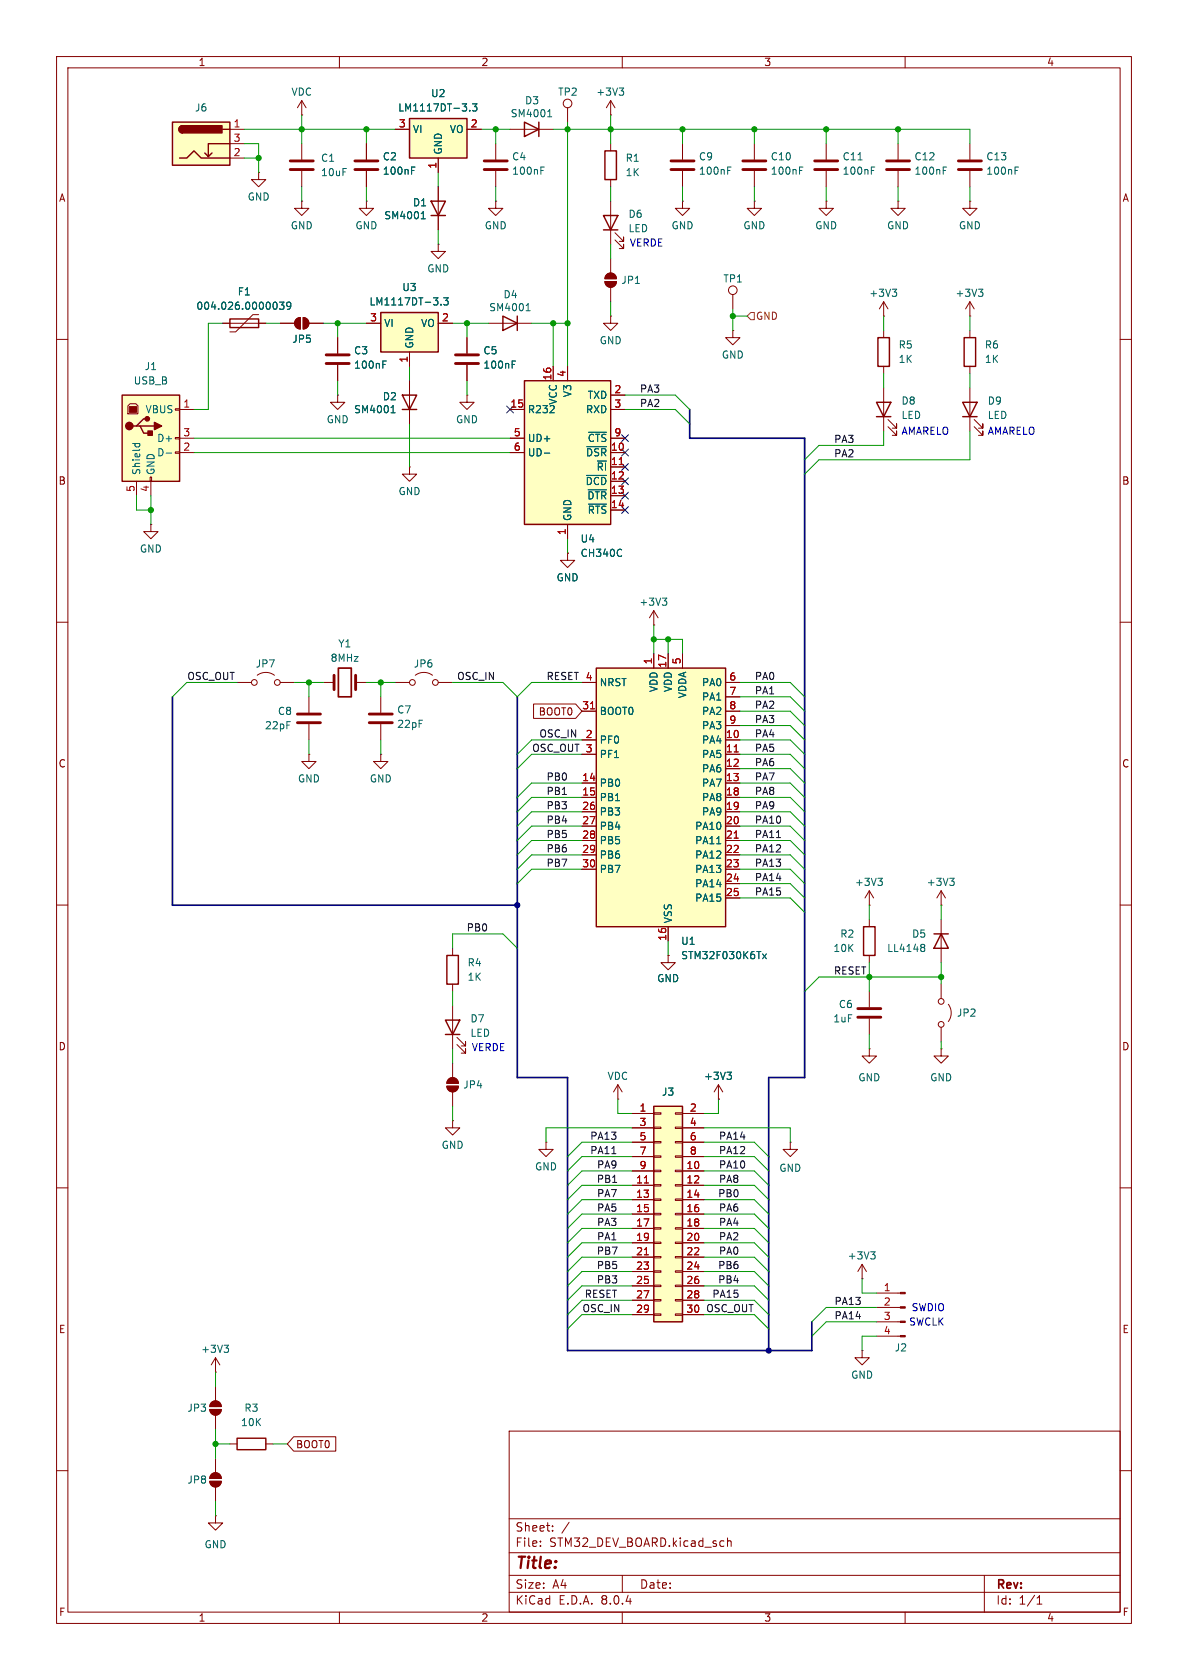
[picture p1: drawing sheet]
<svg xmlns="http://www.w3.org/2000/svg" width="210mm" height="297mm" viewBox="0 0 210 297" stroke-linecap="round" stroke-linejoin="round" font-family="sans-serif">
<g fill="none" stroke="#840000" stroke-width=".18">
<path d="M10 10h190v277h-190zM12 12h186v273h-186zM60 10v2M110 10v2M160 10v2M53.3 35.6v1.2h1.3l-1.3 1.3-1.2-1.3h1.2M53.3 35.6h.1M53.3 25.4v2.8M53.3 30.2v2.8M120.6 35.6v1.2h1.3l-1.3 1.3-1.2-1.3h1.2M120.6 35.6h.1M120.6 25.4v2.8"/>
<path d="M120.6 30.2v2.8M133.3 35.6v1.2h1.3l-1.3 1.3-1.2-1.3h1.2M133.3 35.6h.1M133.3 25.4v2.8M133.3 30.2v2.8M158.7 25.4v2.8M158.7 30.2v2.8M10 60h2M82.5 59.7v2.8M129.5 58.4v1.3h1.3l-1.3 1.3-1.2-1.3h1.2M129.5 58.4h.1M129.5 52.1v2.5"/>
<path d="M198 60h2M59.7 69.9v1.2h1.3l-1.3 1.3-1.3-1.3h1.3M59.7 69.9h.1M82.5 64.5v2.8M10 110h2M198 110h2M10 160h2M198 160h2M153.7 175.3v2.8M166.4 174v2.5M167.6 177.5a2.54 2.54 0 0 1 0 3.1M153.7 180.1v2.8"/>
<path d="M166.4 185.4v1.3h-1.3l1.3 1.3 1.2-1.3h-1.2M166.4 185.4h.1M166.4 181.6v2.6M10 210h2M96.5 201.9v1.3h1.3l-1.3 1.3-1.3-1.3h1.3M96.5 201.9h.1M198 210h2M10 260h2M38.1 242.6h.1M38.1 240l-.8 1.3M38.1 240v2.6M38.1 240l.8 1.3"/>
<path d="M90 253h108v32h-108zM198 260h2M90 278.5h108M90 274.5h108M90 268.5h108M95.5 273.2v.2M95.5 272.5v.1M97.7 270.5v.2M97.7 269.8v.1M100.6 269.1l-1.3 1.9M110 278.5v3M128.6 271.9v1.5"/>
<path d="M128.6 272.5l.2-.1 .4 .1 .1 .9M174 278.5v6.5M60 285v2M90 281.5h108M110 285v2M160 285v2M183.3 283.6h.9M183.3 282.5l.5-.4v1.5"/>
<circle cx="129.5" cy="51.3" r=".76"/>
<circle cx="166.4" cy="177" r=".51"/>
<circle cx="166.4" cy="181.1" r=".51"/>
</g>
<path d="M51.3 30h4.1M51.3 28.4h4.1M118.6 30h4.1M118.6 28.4h4.1M131.3 30h4.1M131.3 28.4h4.1M156.7 30h4.1M156.7 28.4h4.1M80.5 64.3h4.1M80.5 62.7h4.1M151.6 179.8h4.1M151.6 178.3h4.1" fill="none" stroke="#840000" stroke-width=".51"/>
<path d="M128.6 30.1h.5M128.6 29.5h.6M141.3 30.1h.5M141.3 29.5h.6M166.7 30.1h.5M166.7 29.5h.6M90.5 64.4h.5M90.5 63.8h.6M39.6 237.8h.8l-.4 .5M40.2 238.3l.2 .2v.3l-.2 .3" fill="none" stroke="#006464" stroke-width=".18"/>
<path d="M105.4 118.1h22.9v45.7h-22.9z" fill="#ffffc2"/>
<path d="M106.7 38.1h2.5l-1.3 2.5zM106.9 26.7h2.1v5.1h-2.1zM106.7 40.6h2.5M170.2 71.1h2.5l-1.3 2.6zM170.2 73.7h2.5M105.4 118.1h22.9v45.7h-22.9zM152.7 163.8h2v5.1h-2zM165.1 165.1h2.5M166.4 165.1l1.2 2.5h-2.5zM41.9 254.3h5.1v2h-5.1z" fill="none" stroke="#840000" stroke-width=".25"/>
<g fill="none" stroke="#840000" stroke-width=".18">
<path d="M100.3 19.1v2.5M107.9 17.8l-.7 1.3M107.9 17.8v2.5M107.9 17.8l.8 1.3M107.9 20.3h.1M107.9 25.4v1.3M107.9 31.8v1.2M107.9 35.6v7.6M158.7 35.6v1.2h1.3l-1.3 1.3-1.2-1.3h1.2M158.7 35.6h.1M106.9 49.8h2.1a1.02 1.02 0 0 1-1.1 1 1.02 1.02 0 0 1-1-1zM107.2 48.6a1.02 1.02 0 0 1 1.1-.3 1.02 1.02 0 0 1 .7 1h-2.1z"/>
<path d="M107.9 55.9v1.3h1.3l-1.3 1.2-1.2-1.2h1.2M107.9 55.9h.1M107.9 45.7v2.6M107.9 50.8v2.5M108.7 42.4l1.5 1.5v-.7v.7h-.7M108.7 41.1l1.5 1.6v-.8v.8h-.7M156.2 55.9h.1M156.2 53.3l-.8 1.3M156.2 53.3v2.6M156.2 53.3l.8 1.3M171.4 68.6v7.6M172.2 75.4l1.5 1.6v-.8v.8h-.7"/>
<path d="M172.2 74.2l1.5 1.5v-.8v.8h-.7M73.4 119.4a2.54 2.54 0 0 1 3.1 0M115.6 115.6v2.5M118.1 115.6v2.5M120.6 115.6v2.5M67.3 133.4v1.2h1.3l-1.3 1.3-1.3-1.3h1.3M67.3 133.4h.1M67.3 123.2v2.8M67.3 128v2.8M69.8 120.7h2.6M77.5 120.7h2.5M102.9 130.8h2.5"/>
<path d="M102.9 133.4h2.5M102.9 138.4h2.5M102.9 125.7h2.5M102.9 120.7h2.5M128.3 130.8h2.5M128.3 133.4h2.5M128.3 135.9h2.5M128.3 138.4h2.5M128.3 125.7h2.5M128.3 120.7h2.5M128.3 123.2h2.5M128.3 128.3h2.5"/>
<path d="M102.9 141h2.5M102.9 143.5h2.5M102.9 146.1h2.5M102.9 148.6h2.5M102.9 151.1h2.5M102.9 153.7h2.5M128.3 141h2.5M128.3 143.5h2.5M128.3 146.1h2.5M128.3 148.6h2.5M128.3 151.1h2.5M128.3 153.7h2.5"/>
<path d="M128.3 156.2h2.5M128.3 158.8h2.5M153.7 157.5l.7 1.3M153.7 157.5v2.5M153.7 157.5l-.8 1.3M118.1 163.8v2.6M153.7 160h.1M153.7 162.6v1.2M153.7 168.9v1.3M166.4 162.6v7.6M80 198.1v1.3h1.3l-1.3 1.3-1.3-1.3h1.3M80 198.1h.1"/>
<path d="M153.7 185.4v1.3h-1.3l1.3 1.3 1.2-1.3h-1.2M153.7 185.4h.1M139.7 201.9v1.3h1.3l-1.3 1.3-1.3-1.3h1.3M139.7 201.9h.1M152.4 226.1h.1M152.4 238.8v1.2h-1.3l1.3 1.3 1.3-1.3h-1.3M152.4 238.8h.1M152.4 223.5l.8 1.3M152.4 223.5v2.6M152.4 223.5l-.8 1.3M154.9 236.2h4.3M154.9 233.7h4.3"/>
<path d="M154.9 231.1h4.3M154.9 228.6h4.3M37.1 249.2h2a1.02 1.02 0 0 1-1 1 1.02 1.02 0 0 1-1-1zM37.4 248a1.02 1.02 0 0 1 1.1-.3 1.02 1.02 0 0 1 .6 1h-2zM38.1 245.1v2.5M38.1 250.2v2.5M38.1 257.8v2.5M40.6 255.3h1.3M47 255.3h1.3M37.1 261.9h2a1.02 1.02 0 0 1-1 1 1.02 1.02 0 0 1-1-1zM37.4 260.7a1.02 1.02 0 0 1 1.1-.3 1.02 1.02 0 0 1 .6 1h-2zM38.1 268v1.2h1.3l-1.3 1.3-1.3-1.3h1.3"/>
<path d="M38.1 268h.1M38.1 262.9v2.5"/>
<circle cx="100.3" cy="18.3" r=".76"/>
<circle cx="72.9" cy="120.7" r=".51"/>
<circle cx="77" cy="120.7" r=".51"/>
</g>
<path d="M104.4 125.3h.7M129.8 132.9h.7M129.8 148.2h.7" fill="none" stroke="#a90000" stroke-width=".18"/>
<g fill="none" stroke="#006464" stroke-width=".18">
<path d="M109.5 15.6h.7l-.4 .5M110 16.1l.2 .2v.3l-.2 .2M157.7 51.1h.8l-.4 .5M158.3 51.6l.2 .3v.3l-.2 .2M126.7 149.2h.7M155.2 155.3h.8l-.5 .4M155.7 155.7l.3 .3v.3l-.3 .2M134.8 168.6l.7 .9M135.5 168.6l-.7 .9M163 166.9h.2l.3 .3-.3 .3M163 167.5h.2M163.2 167.5l.2 .1 .1 .4-.3 .2h-.2"/>
<path d="M153.9 221.3h.8l-.4 .5M154.5 221.8l.2 .2v.3l-.2 .3"/>
</g>
<g fill="#840000" stroke="#840000" stroke-width=".18">
<path d="M107.2 48.6a1.02 1.02 0 0 1 1.1-.3 1.02 1.02 0 0 1 .7 1h-2.1z"/>
<path d="M106.9 49.8h2.1a1.02 1.02 0 0 1-1.1 1 1.02 1.02 0 0 1-1-1z"/>
<path d="M37.4 248a1.02 1.02 0 0 1 1.1-.3 1.02 1.02 0 0 1 .6 1h-2z"/>
<path d="M37.1 249.2h2a1.02 1.02 0 0 1-1 1 1.02 1.02 0 0 1-1-1z"/>
<path d="M37.4 260.7a1.02 1.02 0 0 1 1.1-.3 1.02 1.02 0 0 1 .6 1h-2z"/>
<path d="M37.1 261.9h2a1.02 1.02 0 0 1-1 1 1.02 1.02 0 0 1-1-1z"/>
<path d="M159.2 236.1h.8v.2h-.8z"/>
<path d="M159.2 233.6h.8v.2h-.8z"/>
<path d="M159.2 231h.8v.3h-.8z"/>
<path d="M159.2 228.5h.8v.2h-.8z"/>
</g>
<path d="M65.3 127.8h4M65.3 126.2h4" fill="none" stroke="#840000" stroke-width=".51"/>
<path d="M115.6 195.6h5v38.1h-5z" fill="#ffffc2"/>
<g fill="none" stroke="#840000" stroke-width=".18">
<path d="M53.3 17.8l-.7 1.3M53.3 17.8v2.5M53.3 17.8l.8 1.3M53.3 20.3h.1M87.6 25.4v2.8M87.6 30.2v2.8M90.2 22.9h7.6M146 25.4v2.8M146 30.2v2.8M171.4 25.4v2.8M171.4 30.2v2.8M171.4 58.4v1.3"/>
<path d="M156.2 68.6v7.6M157 75.4l1.5 1.6v-.8v.8h-.8M157 74.2l1.5 1.5v-.8v.8h-.8M171.4 64.8v1.2M100.3 97.8v1.3h1.3l-1.3 1.2-1.2-1.2h1.2M100.3 97.8h.1M45.5 119.4a2.54 2.54 0 0 1 3 0M41.9 120.7h2.5M49.5 120.7h2.6M54.6 133.4v1.2h1.3l-1.3 1.3-1.3-1.3h1.3M54.6 133.4h.1M54.6 123.2v2.8"/>
<path d="M54.6 128v2.8M57.1 120.7h2M62.9 120.7h1.9M166.4 157.5l.7 1.3M166.4 157.5v2.5M166.4 157.5l-.8 1.3M80 167.6v1.3M80 174v1.3M80 177.8v7.6M118.1 168.9v1.3h1.3l-1.3 1.3-1.3-1.3h1.3M118.1 168.9h.1M166.4 160h.1"/>
<path d="M79 192h2a1.02 1.02 0 0 1-1 1 1.02 1.02 0 0 1-1-1zM79.3 190.8a1.02 1.02 0 0 1 1.1-.2 1.02 1.02 0 0 1 .6 .9h-2zM80 188v2.5M80 193v2.6M80.8 184.7l1.5 1.5v-.8v.8h-.8M80.8 183.4l1.5 1.5v-.7v.7h-.8M109.2 194.3h.1M109.2 191.8l-.7 1.2M109.2 191.8v2.5M109.2 191.8l.8 1.2M111.8 196.9h3.8M111.8 199.4h3.8"/>
<path d="M115.6 199.3h1.2v.2h-1.2zM115.6 196.7h1.2v.3h-1.2zM119.4 199.3h1.2v.2h-1.2zM119.4 196.7h1.2v.3h-1.2zM120.6 196.9h3.9M120.6 199.4h3.9M127 194.3h.1M127 191.8l-.8 1.2M127 191.8v2.5M127 191.8l.8 1.2M111.8 207h3.8M111.8 209.6h3.8"/>
<path d="M111.8 212.1h3.8M111.8 214.6h3.8M111.8 217.2h3.8M111.8 219.7h3.8M111.8 201.9h3.8M111.8 204.5h3.8M115.6 219.6h1.2v.2h-1.2zM115.6 217h1.2v.3h-1.2zM115.6 214.5h1.2v.3h-1.2zM115.6 212h1.2v.2h-1.2zM115.6 209.4h1.2v.3h-1.2zM115.6 206.9h1.2v.2h-1.2z"/>
<path d="M115.6 204.3h1.2v.3h-1.2zM115.6 201.8h1.2v.3h-1.2zM119.4 219.6h1.2v.2h-1.2zM119.4 217h1.2v.3h-1.2zM119.4 214.5h1.2v.3h-1.2zM119.4 212h1.2v.2h-1.2zM119.4 209.4h1.2v.3h-1.2zM119.4 206.9h1.2v.2h-1.2zM119.4 204.3h1.2v.3h-1.2zM119.4 201.8h1.2v.3h-1.2zM120.6 207h3.9M120.6 209.6h3.9"/>
<path d="M120.6 212.1h3.9M120.6 214.6h3.9M120.6 217.2h3.9M120.6 219.7h3.9M120.6 201.9h3.9M120.6 204.5h3.9M111.8 222.2h3.8M111.8 224.8h3.8M111.8 227.3h3.8M111.8 229.9h3.8M111.8 232.4h3.8M115.6 232.3h1.2v.2h-1.2z"/>
<path d="M115.6 229.7h1.2v.3h-1.2zM115.6 227.2h1.2v.3h-1.2zM115.6 224.7h1.2v.2h-1.2zM115.6 222.1h1.2v.3h-1.2zM119.4 232.3h1.2v.2h-1.2zM119.4 229.7h1.2v.3h-1.2zM119.4 227.2h1.2v.3h-1.2zM119.4 224.7h1.2v.2h-1.2zM119.4 222.1h1.2v.3h-1.2zM120.6 222.2h3.9M120.6 224.8h3.9M120.6 227.3h3.9"/>
<path d="M120.6 229.9h3.9M120.6 232.4h3.9"/>
<circle cx="45" cy="120.7" r=".51"/>
<circle cx="49" cy="120.7" r=".51"/>
</g>
<path d="M92.7 21.6l2.5 1.3-2.5 1.2zM95.2 21.6v2.5M170.4 59.7h2.1v5.1h-2.1zM154.9 71.1h2.6l-1.3 2.6zM154.9 73.7h2.6M79 168.9h2v5.1h-2zM78.7 180.3h2.6l-1.3 2.6zM78.7 182.9h2.6M115.6 195.6h5v38.1h-5z" fill="none" stroke="#840000" stroke-width=".25"/>
<path d="M113.9 209.1h.7M113.9 221.8h.7" fill="none" stroke="#a90000" stroke-width=".18"/>
<g fill="none" stroke="#006464" stroke-width=".18">
<path d="M96.9 19.7l.3-.3v1.2M95.6 30.1h.4M95.6 29.5h.6M96.8 20.6h.7M151.7 28.3h.7M154 30.1h.5M154 29.5h.6M179.4 30.1h.5M179.4 29.5h.6M167.9 155.3h.8l-.5 .4M168.4 155.7l.3 .3v.3l-.3 .2M128.5 189.6h.8l-.4 .4"/>
<path d="M129.1 190l.2 .3v.3l-.2 .2"/>
</g>
<path d="M85.6 30h4.1M85.6 28.4h4.1M144 30h4.1M144 28.4h4.1M169.4 30h4.1M169.4 28.4h4.1M59.1 119.4v2.5M62.9 119.4v2.5M52.6 127.8h4M52.6 126.2h4" fill="none" stroke="#840000" stroke-width=".51"/>
<g fill="#840000" stroke="#840000" stroke-width=".18">
<path d="M79.3 190.8a1.02 1.02 0 0 1 1.1-.2 1.02 1.02 0 0 1 .6 .9h-2z"/>
<path d="M79 192h2a1.02 1.02 0 0 1-1 1 1.02 1.02 0 0 1-1-1z"/>
</g>
<path d="M59.8 118.1h2.3v5.1h-2.3z" fill="none" stroke="#840000" stroke-width=".3"/>
<path d="M67.3 55.2h10.2v7h-10.2z" fill="#ffffc2"/>
<path d="M67.3 55.2h10.2v7h-10.2z" fill="none" stroke="#840000" stroke-width=".25"/>
<g fill="none" stroke="#840000" stroke-width=".18">
<path d="M146 35.6v1.2h1.3l-1.3 1.3-1.2-1.3h1.2M146 35.6h.1M171.4 35.6v1.2h1.3l-1.3 1.3-1.2-1.3h1.2M171.4 35.6h.1M64.8 57.2h2.5M77.5 43.2v1.3h1.2l-1.2 1.2-1.3-1.2h1.3M77.5 43.2h.1M77.5 57.2h2.5M72.4 62.2v2.6M26.7 92.7v1.3h1.2l-1.2 1.3-1.3-1.3h1.3M26.7 92.7h.1M115.6 110.5h.1"/>
<path d="M115.6 108l-.8 1.2M115.6 108v2.5M115.6 108l.7 1.2"/>
</g>
<path d="M78 53.8v.1M78.4 52.6h.8l-.4 .5 .4 .2v.5l-.2 .1-.6-.1M117.1 105.7h.8l-.5 .5M117.6 106.2l.3 .3v.3l-.3 .2" fill="none" stroke="#006464" stroke-width=".18"/>
<path d="M21.6 69.9h10.1v15.2h-10.1z" fill="#ffffc2"/>
<path d="M88.9 55.9l2.5 1.3-2.5 1.2zM91.4 55.9v2.5M21.6 69.9h10.1v15.2h-10.1zM24.1 75.3h.7l.6 1.3h1.3M24.8 75.3h2.5M26 74h-.6l-1.3 1.3h-.6" fill="none" stroke="#840000" stroke-width=".25"/>
<g fill="#840000" stroke="#840000" stroke-width=".25">
<path d="M27.3 74.7l1.3 .6-1.3 .6z"/>
<path d="M26.2 76.2h.7v.8h-.7z"/>
<circle cx="22.9" cy="75.3" r=".63"/>
<circle cx="26" cy="74" r=".38"/>
</g>
<path d="M22.9 71.9h1.2v1h-1.2z" fill="#840000" stroke="#840000" stroke-width=".18"/>
<g fill="none" stroke="#840000" stroke-width=".18">
<path d="M45.7 30.5v1.3h1.3l-1.3 1.2-1.3-1.2h1.3M45.7 30.5h.1M87.6 35.6v1.2h1.3l-1.3 1.3-1.2-1.3h1.2M87.6 35.6h.1M86.4 57.2h7.6M22.6 71.8l.4-.4h1l.4 .4v1.4h-1.8zM31 79.9h.7v.2h-.7zM31 77.3h.7v.3h-.7zM31 72.3h.7v.2h-.7zM31.7 72.4h2.6M31.7 77.5h2.6M24.1 85.1v2.5"/>
<path d="M26.5 84.3h.3v.8h-.3zM26.7 85.1v2.5M31.7 80h2.6"/>
</g>
<path d="M93 54.9h.7M93.1 54l.3-.3v1.2M23.4 78.4h1.3M23.9 78.4v.4M24.6 78.4l.1 .4M29.4 80.1h.9" fill="none" stroke="#006464" stroke-width=".18"/>
<path d="M30.5 21.6h10.1v7.6h-10.1z" fill="#ffffc2"/>
<path d="M30.5 21.6h10.1v7.6h-10.1zM31.7 27.9h1.3l1.3-1.2 1.3 1.2h5M32.3 22.2a.64 .64 0 0 0-.7 .7 .64 .64 0 0 0 .7 .6M37.5 27.1l-.7 .6M39.4 22.9h1.2M40.6 25.4h-3.8v2.3l-.6-.6" fill="none" stroke="#840000" stroke-width=".25"/>
<g fill="#840000" stroke="#840000" stroke-width=".25">
<path d="M31.8 22.4l.5-.2v1.3a.63 .63 0 0 1-.6-.4 .63 .63 0 0 1 .1-.7z"/>
<path d="M32.3 22.2h6.9v1.3h-6.9z"/>
</g>
<path d="M40.6 22.9h2.6M40.6 27.9h2.6M40.6 25.4h2.6" fill="none" stroke="#840000" stroke-width=".18"/>
<path d="M92.7 67.3h15.2v25.4h-15.2z" fill="#ffffc2"/>
<path d="M76.2 35.6h2.5l-1.2 2.5zM76.2 38.1h2.5M40.6 56.4h5.1v1.5h-5.1zM92.7 67.3h15.2v25.4h-15.2z" fill="none" stroke="#840000" stroke-width=".25"/>
<g fill="none" stroke="#840000" stroke-width=".18">
<path d="M64.8 35.6v1.2h1.2l-1.2 1.3-1.3-1.3h1.3M64.8 35.6h.1M77.5 33v7.6M39.4 57.2h7.6M45.7 55.6h-1l-3 3.1h-1.1M49.5 57.2h2.6M52.4 56.4l.7-.3v2.1a1.02 1.02 0 0 1-.9-.7 1.02 1.02 0 0 1 .2-1.1zM53.6 56.1a1.02 1.02 0 0 1 1 1.1 1.02 1.02 0 0 1-1 1zM54.6 57.2h2.5M90.2 72.4h2.5M90.2 77.5h2.5M97.8 64.8v2.5"/>
<path d="M100.3 64.8v2.5M107.9 72.4h2.6M107.9 69.9h2.6M107.9 77.5h2.6M90.2 80h2.5M100.3 92.7v2.6M107.9 80h2.6M107.9 82.6h2.6M107.9 85.1h2.6M107.9 87.6h2.6M107.9 90.2h2.6"/>
</g>
<g fill="none" stroke="#006464" stroke-width=".18">
<path d="M74.5 38.7h.7M74.6 37.7l.2-.3v1.3M48.9 53.5l.1 .4-.1 .7M49.4 53.4h.8l-.4 .5 .3 .1v.6l-.1 .1-.6-.1M51.4 54l-.2 .2-.4-.1-.1-.1 .1-.5 .4-.1 .1 .1a.84 .84 0 0 1-.3 1.2h-.2M103.7 79h3.5M104 76.4h3.2M96.2 80.1h1M103.7 84h3.5M104 86.6h3.2M104 89.1h3.2M109.8 97.2h.1"/>
<path d="M109.9 98.2l-.1 .1"/>
</g>
<path d="M109.5 82.1h.7" fill="none" stroke="#a90000" stroke-width=".18"/>
<g fill="#840000" stroke="#840000" stroke-width=".18">
<path d="M52.4 56.4l.7-.3v2.1a1.02 1.02 0 0 1-.9-.7 1.02 1.02 0 0 1 .2-1.1z"/>
<path d="M53.6 56.1a1.02 1.02 0 0 1 1 1.1 1.02 1.02 0 0 1-1 1z"/>
</g>
<path d="M72.4 21h10.1v6.9h-10.1z" fill="#ffffc2"/>
<path d="M72.4 21h10.1v6.9h-10.1zM155.2 59.7h2v5.1h-2zM71.1 69.9h2.6l-1.3 2.5zM71.1 72.4h2.6" fill="none" stroke="#840000" stroke-width=".25"/>
<g fill="none" stroke="#840000" stroke-width=".18">
<path d="M64.8 25.4v2.8M64.8 30.2v2.8M69.8 22.9h2.6M77.5 27.9v2.6M77.5 33v2.6M77.5 38.1v2.5M82.5 22.9h2.6M39.4 57.2h1.2M45.7 57.2h1.3M49.5 57.2h2.6M54.6 57.2h2.5M59.7 59.7v2.8"/>
<path d="M64.8 57.2h2.5M77.5 57.2h2.5M82.5 59.7v2.8M156.2 58.4v1.3M171.4 55.9h.1M171.4 53.3l-.7 1.3M171.4 53.3v2.6M171.4 53.3l.8 1.3M59.7 64.5v2.8M72.4 62.2v2.6M72.4 67.3v7.6M82.5 69.9v1.2h1.3l-1.3 1.3-1.2-1.3h1.2"/>
<path d="M82.5 69.9h.1M82.5 64.5v2.8M90.2 72.4h2.5M90.2 77.5h2.5M97.8 64.8v2.5M100.3 64.8v2.5M107.9 72.4h2.6M107.9 69.9h2.6M107.9 77.5h2.6M156.2 64.8v1.2M72.4 82.6v1.2h1.3l-1.3 1.3-1.3-1.3h1.3M72.4 82.6h.1"/>
<path d="M90.2 80h2.5M100.3 97.8h.1M100.3 92.7v2.6M107.9 80h2.6M107.9 82.6h2.6M107.9 85.1h2.6M107.9 87.6h2.6M107.9 90.2h2.6M115.6 115.6v2.5M118.1 115.6v2.5M120.6 115.6v2.5M94.3 124.5h7.5l1.1 1.2-1.1 1.3h-7.5z"/>
<path d="M102.9 130.8h2.5M102.9 133.4h2.5M102.9 138.4h2.5M102.9 125.7h2.5M102.9 120.7h2.5M128.3 130.8h2.5M128.3 133.4h2.5M128.3 135.9h2.5M128.3 138.4h2.5M128.3 125.7h2.5M128.3 120.7h2.5M128.3 123.2h2.5"/>
<path d="M128.3 128.3h2.5M102.9 141h2.5M102.9 143.5h2.5M102.9 146.1h2.5M102.9 148.6h2.5M102.9 151.1h2.5M102.9 153.7h2.5M128.3 141h2.5M128.3 143.5h2.5M128.3 146.1h2.5M128.3 148.6h2.5M128.3 151.1h2.5"/>
<path d="M128.3 153.7h2.5M128.3 156.2h2.5M128.3 158.8h2.5M118.1 168.9h.1M118.1 163.8v2.6M111.8 196.9h3.8M111.8 199.4h3.8M120.6 196.9h3.9M120.6 199.4h3.9M127 194.3h.1M111.8 207h3.8M111.8 209.6h3.8"/>
<path d="M111.8 212.1h3.8M111.8 214.6h3.8M111.8 217.2h3.8M111.8 219.7h3.8M111.8 201.9h3.8M111.8 204.5h3.8M120.6 207h3.9M120.6 209.6h3.9M120.6 212.1h3.9M120.6 214.6h3.9M120.6 217.2h3.9M120.6 219.7h3.9"/>
<path d="M120.6 201.9h3.9M120.6 204.5h3.9M111.8 222.2h3.8M111.8 224.8h3.8M111.8 227.3h3.8M111.8 229.9h3.8M111.8 232.4h3.8M120.6 222.2h3.9M120.6 224.8h3.9M120.6 227.3h3.9M120.6 229.9h3.9M120.6 232.4h3.9"/>
<path d="M51.9 254h7.5v2.5h-7.5l-1.1-1.2z"/>
</g>
<g fill="none" stroke="#006464" stroke-width=".18">
<path d="M83 19.5v.1M83.5 18.4h.8l-.4 .4 .3 .2v.5l-.1 .1-.6-.1M72.8 30.1h.4M72.8 29.5h.6M74.5 38.7h.7M74.6 37.7l.2-.3v1.3M48.9 53.5l.1 .4-.1 .7M49.4 53.4h.8l-.4 .5 .3 .1v.6l-.1 .1-.6-.1M51.4 54l-.2 .2-.4-.1-.1-.1 .1-.5 .4-.1 .1 .1a.84 .84 0 0 1-.3 1.2h-.2M78 53.8v.1M78.4 52.6h.8l-.4 .5 .4 .2v.5l-.2 .1-.6-.1M173 51.1h.7l-.4 .5"/>
<path d="M173.5 51.6l.2 .3v.3l-.2 .2M67.7 64.4h.4M67.7 63.8h.6M69.1 73h.8M69.2 72l.3-.3v1.3M90.5 64.4h.5M90.5 63.8h.6M103.7 79h3.5M104 76.4h3.2M96.2 80.1h1M103.7 84h3.5M104 86.6h3.2"/>
<path d="M104 89.1h3.2M109.8 97.2h.1M109.9 98.2l-.1 .1M126.7 149.2h.7M134.8 168.6l.7 .9M135.5 168.6l-.7 .9M128.5 189.6h.8l-.4 .4M129.1 190l.2 .3v.3l-.2 .2"/>
</g>
<path d="M62.7 30h4.1M62.7 28.4h4.1M57.7 64.3h4M57.7 62.7h4" fill="none" stroke="#840000" stroke-width=".51"/>
<path d="M132.7 55.2h.6v1.3h-.6l-.6-.6z" fill="none" stroke="#725600" stroke-width=".18"/>
<path d="M137.3 148.1h.7M108.2 204h.7" fill="none" stroke="#0f0f0f" stroke-width=".18"/>
<path d="M121.9 72.4v5.1h20.3v113h-6.3v48.3M30.5 123.2v36.8h60.9M91.4 123.2v67.3h8.9v48.3h43.2v-5.1" fill="none" stroke="#000084" stroke-width=".3"/>
<g fill="none" stroke="#009600" stroke-width=".18">
<path d="M43.2 22.9h26.6M43.2 25.4h2.5v5.1M43.2 27.9h2.5M53.3 20.3v5.1M53.3 33v2.6M64.8 22.9v2.5M64.8 33v2.6M77.5 30.5v2.5M85.1 22.9h5.1M87.6 22.9v2.5M87.6 33v2.6M97.8 22.9h73.6v2.5"/>
<path d="M100.3 21.6v43.2M107.9 20.3v5.1M107.9 33v2.6M120.6 22.9v2.5M120.6 33v2.6M133.3 22.9v2.5M133.3 33v2.6M146 22.9v2.5M146 33v2.6M158.7 22.9v2.5M158.7 33v2.6M171.4 33v2.6"/>
<path d="M39.4 57.2h-2.6v15.2h-2.5M47 57.2h2.5M57.1 57.2h7.7M59.7 57.2v2.5M77.5 40.6v2.6M80 57.2h6.4M82.5 57.2v2.5M94 57.2h6.3M97.8 57.2v7.6M107.9 43.2v2.5M107.9 53.3v2.6M129.5 54.6v3.8"/>
<path d="M129.5 55.9h2.6M156.2 55.9v2.5M171.4 55.9v2.5M34.3 77.5h55.9M59.7 67.3v2.6M72.4 64.8v2.5M72.4 74.9v7.7M82.5 67.3v2.6M110.5 72.4h8.9l2.5 2.5M110.5 69.9h8.9l2.5 2.5M156.2 66v2.6M156.2 76.2v2.5h-11.4l-2.6 2.6"/>
<path d="M171.4 66v2.6M171.4 76.2v5.1h-26.6l-2.6 2.5M24.1 87.6v2.6h2.6M26.7 87.6v5.1M34.3 80h55.9M100.3 95.3v2.5M115.6 113h5v2.6M115.6 110.5v5.1M118.1 113v2.6M41.9 120.7h-8.9l-2.5 2.5M52.1 120.7h5M54.6 120.7v2.5"/>
<path d="M54.6 130.8v2.6M64.8 120.7h5M67.3 120.7v2.5M67.3 130.8v2.6M80 120.7h8.9l2.5 2.5 2.6-2.5h8.9M102.9 130.8h-8.9l-2.6 2.6M102.9 138.4h-8.9l-2.6 2.6M102.9 133.4h-8.9l-2.6 2.5M130.8 120.7h8.9l2.5 2.5M130.8 130.8h8.9l2.5 2.6M130.8 138.4h8.9l2.5 2.6M130.8 133.4h8.9l2.5 2.5"/>
<path d="M130.8 135.9h8.9l2.5 2.5M130.8 123.2h8.9l2.5 2.5M130.8 128.3h8.9l2.5 2.5M130.8 125.7h8.9l2.5 2.6M102.9 153.7h-8.9l-2.6 2.5M102.9 148.6h-8.9l-2.6 2.5M102.9 146.1h-8.9l-2.6 2.5M102.9 143.5h-8.9l-2.6 2.6M102.9 151.1h-8.9l-2.6 2.6M102.9 141h-8.9l-2.6 2.5M130.8 158.8h8.9l2.5 2.5M130.8 156.2h8.9l2.5 2.6"/>
<path d="M130.8 153.7h8.9l2.5 2.5M130.8 148.6h8.9l2.5 2.5M130.8 146.1h8.9l2.5 2.5M130.8 143.5h8.9l2.5 2.6M130.8 151.1h8.9l2.5 2.6M130.8 141h8.9l2.5 2.5M80 167.6v-2.5h8.9l2.5 2.5M80 175.3v2.5M118.1 166.4v2.5M153.7 160v2.6M153.7 170.2v5.1M166.4 172.7h-21.6l-2.6 2.6"/>
<path d="M166.4 160v2.6M166.4 170.2v3.8M80 185.4v2.6M80 195.6v2.5M109.2 194.3v2.6h2.6M111.8 199.4h-15.3v2.5M124.5 199.4h15.2v2.5M127 194.3v2.6h-2.5M153.7 182.9v2.5M166.4 184.2v1.2M111.8 207h-8.9l-2.6 2.6M111.8 204.5h-8.9l-2.6 2.5"/>
<path d="M111.8 209.6h-8.9l-2.6 2.5M111.8 201.9h-8.9l-2.6 2.6M111.8 217.2h-8.9l-2.6 2.5M111.8 212.1h-8.9l-2.6 2.5M111.8 214.6h-8.9l-2.6 2.6M111.8 219.7h-8.9l-2.6 2.5M124.5 207h8.8l2.6 2.6M124.5 204.5h8.8l2.6 2.5M124.5 209.6h8.8l2.6 2.5M124.5 201.9h8.8l2.6 2.6M124.5 217.2h8.8l2.6 2.5M124.5 212.1h8.8l2.6 2.5"/>
<path d="M124.5 214.6h8.8l2.6 2.6M124.5 219.7h8.8l2.6 2.5M111.8 222.2h-8.9l-2.6 2.6M111.8 229.9h-8.9l-2.6 2.5M111.8 224.8h-8.9l-2.6 2.5M111.8 232.4h-8.9l-2.6 2.5M111.8 227.3h-8.9l-2.6 2.6M124.5 222.2h8.8l2.6 2.6M124.5 229.9h8.8l2.6 2.5M124.5 224.8h8.8l2.6 2.5M124.5 232.4h8.8l2.6 2.5M124.5 227.3h8.8l2.6 2.6"/>
<path d="M152.4 226.1v2.5h2.5M154.9 231.1h-8.9l-2.5 2.6M154.9 236.2h-2.5v2.6M154.9 233.7h-8.9l-2.5 2.5M38.1 242.6v2.5M38.1 252.7v5.1M38.1 255.3h2.5M48.3 255.3h2.5M38.1 265.4v2.6"/>
</g>
<g fill="none" stroke="#000084" stroke-width=".18">
<path d="M89.6 71.8l1.2 1.2M90.8 71.8l-1.2 1.2M109.9 76.9l1.2 1.2M109.9 79.4l1.2 1.2M111.1 76.9l-1.2 1.2M111.1 79.4l-1.2 1.2M109.9 84.5l1.2 1.2M109.9 89.6l1.2 1.2M109.9 87l1.2 1.2M109.9 81.9l1.2 1.3M111.1 84.5l-1.2 1.2M111.1 89.6l-1.2 1.2"/>
<path d="M111.1 87l-1.2 1.2M111.1 81.9l-1.2 1.3"/>
</g>
<path d="M109.5 82.1h.7M104.4 125.3h.7M129.8 132.9h.7M129.8 148.2h.7M113.9 209.1h.7M113.9 221.8h.7" fill="none" stroke="#a90000" stroke-width=".18"/>
<g fill="#009600" stroke="#009600" stroke-width=".18">
<circle cx="133.3" cy="22.9" r=".46"/>
<circle cx="146" cy="22.9" r=".46"/>
<circle cx="129.5" cy="55.9" r=".46"/>
<circle cx="120.6" cy="22.9" r=".46"/>
<circle cx="107.9" cy="22.9" r=".46"/>
<circle cx="67.3" cy="120.7" r=".46"/>
<circle cx="54.6" cy="120.7" r=".46"/>
<circle cx="59.7" cy="57.2" r=".46"/>
<circle cx="26.7" cy="90.2" r=".46"/>
<circle cx="82.5" cy="57.2" r=".46"/>
<circle cx="118.1" cy="113" r=".46"/>
<circle cx="115.6" cy="113" r=".46"/>
<circle cx="100.3" cy="22.9" r=".46"/>
<circle cx="97.8" cy="57.2" r=".46"/>
<circle cx="100.3" cy="57.2" r=".46"/>
<circle cx="64.8" cy="22.9" r=".46"/>
<circle cx="53.3" cy="22.9" r=".46"/>
<circle cx="87.6" cy="22.9" r=".46"/>
<circle cx="45.7" cy="27.9" r=".46"/>
<circle cx="158.7" cy="22.9" r=".46"/>
<circle cx="38.1" cy="255.3" r=".46"/>
<circle cx="166.4" cy="172.7" r=".46"/>
<circle cx="153.7" cy="172.7" r=".46"/>
</g>
<g fill="#000084" stroke="#000084" stroke-width=".18">
<circle cx="91.4" cy="160" r=".46"/>
<circle cx="135.9" cy="238.8" r=".46"/>
</g>
<text font-size="2.8" fill="#840000" x="91" y="277.9">Title:</text>
<g font-size="2.1" fill="#840000">
<text x="91" y="273.7">File:</text>
<text x="91" y="271">Sheet:</text>
<text x="97.1" y="273.7">STM32_DEV_BOARD.kicad_sch</text>
<text x="91" y="281.1">Size:</text>
<text x="97.7" y="281.1">A4</text>
<text x="113" y="281.1">Date:</text>
<text x="176" y="281.3">Rev:</text>
<text x="91" y="283.9">KiCad</text>
<text x="98.7" y="283.9">E.D.A.</text>
<text x="106.3" y="283.9">8.0.4</text>
<text x="176" y="283.9">Id:</text>
<text x="180.1" y="283.9">1/1</text>
</g>
<g font-size="1.8" fill="#840000">
<text x="35" y="11.9">1</text>
<text x="85" y="11.9">2</text>
<text x="135" y="11.9">3</text>
<text x="185" y="11.9">4</text>
<text x="10.3" y="35.9">A</text>
<text x="198.4" y="35.9">A</text>
<text x="10.3" y="85.9">B</text>
<text x="198.3" y="85.9">B</text>
<text x="95.1" y="126.7">BOOT0</text>
<text x="10.3" y="135.9">C</text>
<text x="198.3" y="135.9">C</text>
<text x="10.3" y="185.9">D</text>
<text x="198.3" y="185.9">D</text>
<text x="10.3" y="235.9">E</text>
<text x="198.3" y="235.9">E</text>
<text x="52.2" y="256.2">BOOT0</text>
<text x="10.3" y="285.9">F</text>
<text x="35" y="286.9">1</text>
<text x="85" y="286.9">2</text>
<text x="135" y="286.9">3</text>
<text x="185" y="286.9">4</text>
<text x="198.4" y="285.9">F</text>
</g>
<g font-size="1.8" fill="#006464">
<text x="51.4" y="17.1">VDC</text>
<text x="76.1" y="17.4">U2</text>
<text x="98.6" y="17.1">TP2</text>
<text x="105.3" y="17.1">+3V3</text>
<text x="34.4" y="19.9">J6</text>
<text x="70.3" y="19.9">LM1117DT-3.3</text>
<text x="72.9" y="23.7">VI</text>
<text x="79.4" y="23.7">VO</text>
<text x="90.2" y="20.9">SM4001</text>
<text x="92.7" y="18.6">D3</text>
<text x="56.7" y="28.8">C1</text>
<text x="67.6" y="28.5">C2</text>
<text x="78.3" y="27.4" transform="rotate(-90 78.3 27.4)">GND</text>
<text x="90.4" y="28.5">C4</text>
<text x="110.5" y="28.8">R1</text>
<text x="123.5" y="28.5">C9</text>
<text x="136.2" y="28.5">C10</text>
<text x="148.9" y="28.5">C11</text>
<text x="161.6" y="28.5">C12</text>
<text x="174.3" y="28.5">C13</text>
<text x="43.7" y="35.7">GND</text>
<text x="56.7" y="31.3">10uF</text>
<text x="67.6" y="31.1">100nF</text>
<text x="90.4" y="31.1">100nF</text>
<text x="110.5" y="31.3">1K</text>
<text x="123.5" y="31.1">100nF</text>
<text x="136.2" y="31.1">100nF</text>
<text x="148.9" y="31.1">100nF</text>
<text x="161.6" y="31.1">100nF</text>
<text x="174.3" y="31.1">100nF</text>
<text x="51.3" y="40.7">GND</text>
<text x="62.7" y="40.7">GND</text>
<text x="67.8" y="39">SM4001</text>
<text x="72.9" y="36.7">D1</text>
<text x="85.6" y="40.7">GND</text>
<text x="111" y="38.7">D6</text>
<text x="111" y="41.2">LED</text>
<text x="118.6" y="40.7">GND</text>
<text x="131.3" y="40.7">GND</text>
<text x="144" y="40.7">GND</text>
<text x="156.7" y="40.7">GND</text>
<text x="169.4" y="40.7">GND</text>
<text x="41.9" y="52.4">F1</text>
<text x="71" y="51.7">U3</text>
<text x="75.4" y="48.4">GND</text>
<text x="88.9" y="52.9">D4</text>
<text x="109.7" y="50.4">JP1</text>
<text x="127.8" y="50.1">TP1</text>
<text x="153.6" y="52.7">+3V3</text>
<text x="168.8" y="52.7">+3V3</text>
<text x="34.6" y="55">004.026.0000039</text>
<text x="65.2" y="54.2">LM1117DT-3.3</text>
<text x="67.8" y="58">VI</text>
<text x="74.3" y="58">VO</text>
<text x="86.4" y="55.2">SM4001</text>
<text x="25.5" y="65.6">J1</text>
<text x="51.6" y="60.8">JP5</text>
<text x="62.5" y="62.8">C3</text>
<text x="62.5" y="65.4">100nF</text>
<text x="73.3" y="61.7" transform="rotate(-90 73.3 61.7)">GND</text>
<text x="85.4" y="62.8">C5</text>
<text x="85.4" y="65.4">100nF</text>
<text x="105.9" y="61.1">GND</text>
<text x="127.5" y="63.6">GND</text>
<text x="158.8" y="61.8">R5</text>
<text x="158.8" y="64.4">1K</text>
<text x="174" y="61.8">R6</text>
<text x="174" y="64.4">1K</text>
<text x="23.5" y="68.2">USB_B</text>
<text x="67.6" y="71">D2</text>
<text x="98.7" y="71.6" transform="rotate(-90 98.7 71.6)">VCC</text>
<text x="101.2" y="70.3" transform="rotate(-90 101.2 70.3)">V3</text>
<text x="103.8" y="70.7">TXD</text>
<text x="159.3" y="71.7">D8</text>
<text x="174.5" y="71.7">D9</text>
<text x="25.6" y="73.3">VBUS</text>
<text x="57.7" y="75">GND</text>
<text x="62.5" y="73.3">SM4001</text>
<text x="80.5" y="75">GND</text>
<text x="93.2" y="73.3">R232</text>
<text x="103.5" y="73.3">RXD</text>
<text x="159.3" y="74.3">LED</text>
<text x="174.5" y="74.3">LED</text>
<text x="27.7" y="80.9">D-</text>
<text x="27.7" y="78.3">D+</text>
<text x="93.2" y="78.3">UD+</text>
<text x="93.2" y="80.9">UD-</text>
<text x="103.5" y="80.9">~{DSR}</text>
<text x="103.8" y="78.3">~{CTS}</text>
<text x="105.4" y="83.4">~{RI}</text>
<text x="25" y="84.1" transform="rotate(-90 25 84.1)">Shield</text>
<text x="27.5" y="84.1" transform="rotate(-90 27.5 84.1)">GND</text>
<text x="70.4" y="87.7">GND</text>
<text x="103.4" y="86">~{DCD}</text>
<text x="103.7" y="88.5">~{DTR}</text>
<text x="101.2" y="92.2" transform="rotate(-90 101.2 92.2)">GND</text>
<text x="103.8" y="91">~{RTS}</text>
<text x="24.6" y="97.9">GND</text>
<text x="102.5" y="96.1">U4</text>
<text x="102.5" y="98.7">CH340C</text>
<text x="98.3" y="103">GND</text>
<text x="112.9" y="107.3">+3V3</text>
<text x="45.1" y="118.2">JP7</text>
<text x="58.3" y="117.2">8MHz</text>
<text x="59.7" y="114.7">Y1</text>
<text x="73" y="118.2">JP6</text>
<text x="105.9" y="121.5">NRST</text>
<text x="116.4" y="122.4" transform="rotate(-90 116.4 122.4)">VDD</text>
<text x="119" y="122.4" transform="rotate(-90 119 122.4)">VDD</text>
<text x="121.5" y="123.5" transform="rotate(-90 121.5 123.5)">VDDA</text>
<text x="124" y="121.5">PA0</text>
<text x="124" y="124.1">PA1</text>
<text x="46.7" y="129.1">22pF</text>
<text x="49" y="126.6">C8</text>
<text x="70.1" y="126.3">C7</text>
<text x="70.1" y="128.9">22pF</text>
<text x="105.9" y="131.7">PF0</text>
<text x="105.9" y="126.6">BOOT0</text>
<text x="124" y="131.7">PA4</text>
<text x="124" y="126.6">PA2</text>
<text x="124" y="129.1">PA3</text>
<text x="105.9" y="134.2">PF1</text>
<text x="124" y="134.2">PA5</text>
<text x="124" y="136.8">PA6</text>
<text x="52.6" y="138.5">GND</text>
<text x="65.3" y="138.5">GND</text>
<text x="105.9" y="139.3">PB0</text>
<text x="105.9" y="141.8">PB1</text>
<text x="124" y="139.3">PA7</text>
<text x="124" y="141.8">PA8</text>
<text x="105.9" y="144.4">PB3</text>
<text x="105.9" y="146.9">PB4</text>
<text x="105.9" y="149.5">PB5</text>
<text x="122.8" y="146.9">PA10</text>
<text x="122.8" y="149.5">PA11</text>
<text x="124" y="144.4">PA9</text>
<text x="105.9" y="152">PB6</text>
<text x="105.9" y="154.5">PB7</text>
<text x="122.8" y="152">PA12</text>
<text x="122.8" y="154.5">PA13</text>
<text x="122.8" y="157.1">PA14</text>
<text x="122.8" y="159.6">PA15</text>
<text x="151" y="156.8">+3V3</text>
<text x="163.7" y="156.8">+3V3</text>
<text x="119" y="163.3" transform="rotate(-90 119 163.3)">VSS</text>
<text x="120.3" y="167.2">U1</text>
<text x="148.4" y="166">R2</text>
<text x="161.1" y="166">D5</text>
<text x="82.6" y="171">R4</text>
<text x="82.6" y="173.6">1K</text>
<text x="116.1" y="173.8">GND</text>
<text x="120.3" y="169.8">STM32F030K6Tx</text>
<text x="147.2" y="168.5">10K</text>
<text x="156.7" y="168.5">LL4148</text>
<text x="148.2" y="178.4">C6</text>
<text x="169.1" y="179.9">JP2</text>
<text x="83.1" y="180.9">D7</text>
<text x="83.1" y="183.5">LED</text>
<text x="147.2" y="180.9">1uF</text>
<text x="107.3" y="191.1">VDC</text>
<text x="124.4" y="191.1">+3V3</text>
<text x="151.6" y="191.4">GND</text>
<text x="164.3" y="191.4">GND</text>
<text x="81.8" y="192.6">JP4</text>
<text x="116.9" y="193.9">J3</text>
<text x="78" y="203.3">GND</text>
<text x="94.5" y="207.1">GND</text>
<text x="137.7" y="207.4">GND</text>
<text x="149.8" y="222.9">+3V3</text>
<text x="35.5" y="239.4">+3V3</text>
<text x="158.1" y="239.1">J2</text>
<text x="150.4" y="243.9">GND</text>
<text x="33" y="249.8">JP3</text>
<text x="43.1" y="249.8">R3</text>
<text x="42.5" y="252.3">10K</text>
<text x="33" y="262.5">JP8</text>
<text x="36.1" y="273.9">GND</text>
</g>
<g font-size="1.8" fill="#a90000">
<text x="41.2" y="22.6">1</text>
<text x="70.4" y="22.6">3</text>
<text x="83.1" y="22.6">2</text>
<text x="41.2" y="27.7">2</text>
<text x="41.2" y="25.1">3</text>
<text x="77.2" y="29.9" transform="rotate(-90 77.2 29.9)">1</text>
<text x="65.3" y="56.9">3</text>
<text x="78" y="56.9">2</text>
<text x="72.1" y="64.2" transform="rotate(-90 72.1 64.2)">1</text>
<text x="97.5" y="67.4" transform="rotate(-90 97.5 67.4)">16</text>
<text x="100.1" y="66.7" transform="rotate(-90 100.1 66.7)">4</text>
<text x="108.5" y="69.6">2</text>
<text x="32.3" y="72.1">1</text>
<text x="32.3" y="77.2">3</text>
<text x="90.1" y="72.1">15</text>
<text x="90.7" y="77.2">5</text>
<text x="108.5" y="72.1">3</text>
<text x="108.5" y="77.2">9</text>
<text x="32.3" y="79.8">2</text>
<text x="90.7" y="79.8">6</text>
<text x="107.9" y="79.8">10</text>
<text x="107.9" y="82.3">11</text>
<text x="23.9" y="87.1" transform="rotate(-90 23.9 87.1)">5</text>
<text x="26.4" y="87.1" transform="rotate(-90 26.4 87.1)">4</text>
<text x="107.9" y="84.8">12</text>
<text x="107.9" y="87.4">13</text>
<text x="107.9" y="89.9">14</text>
<text x="100.1" y="94.7" transform="rotate(-90 100.1 94.7)">1</text>
<text x="115.3" y="117.5" transform="rotate(-90 115.3 117.5)">1</text>
<text x="117.9" y="118.2" transform="rotate(-90 117.9 118.2)">17</text>
<text x="120.4" y="117.5" transform="rotate(-90 120.4 117.5)">5</text>
<text x="102.8" y="125.5">31</text>
<text x="103.4" y="120.4">4</text>
<text x="128.8" y="120.4">6</text>
<text x="128.8" y="122.9">7</text>
<text x="128.8" y="125.5">8</text>
<text x="103.4" y="130.6">2</text>
<text x="128.2" y="130.6">10</text>
<text x="128.8" y="128">9</text>
<text x="103.4" y="133.1">3</text>
<text x="128.2" y="133.1">11</text>
<text x="128.2" y="135.6">12</text>
<text x="102.8" y="138.2">14</text>
<text x="102.8" y="140.7">15</text>
<text x="102.8" y="143.3">26</text>
<text x="128.2" y="138.2">13</text>
<text x="128.2" y="140.7">18</text>
<text x="128.2" y="143.3">19</text>
<text x="102.8" y="145.8">27</text>
<text x="102.8" y="148.3">28</text>
<text x="128.2" y="145.8">20</text>
<text x="128.2" y="148.3">21</text>
<text x="102.8" y="150.9">29</text>
<text x="102.8" y="153.4">30</text>
<text x="128.2" y="150.9">22</text>
<text x="128.2" y="153.4">23</text>
<text x="128.2" y="156">24</text>
<text x="128.2" y="158.5">25</text>
<text x="117.9" y="166.4" transform="rotate(-90 117.9 166.4)">16</text>
<text x="113" y="196.6">1</text>
<text x="121.8" y="196.6">2</text>
<text x="113" y="199.1">3</text>
<text x="113" y="201.7">5</text>
<text x="121.8" y="199.1">4</text>
<text x="121.8" y="201.7">6</text>
<text x="112.4" y="209.3">11</text>
<text x="113" y="204.2">7</text>
<text x="113" y="206.8">9</text>
<text x="121.2" y="206.8">10</text>
<text x="121.2" y="209.3">12</text>
<text x="121.8" y="204.2">8</text>
<text x="112.4" y="211.8">13</text>
<text x="112.4" y="214.4">15</text>
<text x="121.2" y="211.8">14</text>
<text x="121.2" y="214.4">16</text>
<text x="112.4" y="216.9">17</text>
<text x="112.4" y="219.5">19</text>
<text x="112.4" y="222">21</text>
<text x="121.2" y="216.9">18</text>
<text x="121.2" y="219.5">20</text>
<text x="121.2" y="222">22</text>
<text x="112.4" y="224.5">23</text>
<text x="112.4" y="227.1">25</text>
<text x="121.2" y="224.5">24</text>
<text x="121.2" y="227.1">26</text>
<text x="112.4" y="229.6">27</text>
<text x="112.4" y="232.2">29</text>
<text x="121.2" y="229.6">28</text>
<text x="121.2" y="232.2">30</text>
<text x="156.1" y="228.3">1</text>
<text x="156.1" y="230.9">2</text>
<text x="156.1" y="233.4">3</text>
<text x="156.1" y="236">4</text>
</g>
<g font-size="1.8" fill="#0000c2">
<text x="111.2" y="43.8">VERDE</text>
<text x="159.3" y="77.1">AMARELO</text>
<text x="174.5" y="77.1">AMARELO</text>
<text x="83.3" y="186">VERDE</text>
<text x="161" y="232">SWDIO</text>
<text x="160.6" y="234.5">SWCLK</text>
</g>
<text font-size="1.8" fill="#725600" x="133.5" y="56.7">GND</text>
<g font-size="1.8" fill="#0f0f0f">
<text x="113" y="69.5">PA3</text>
<text x="113" y="72">PA2</text>
<text x="147.4" y="78.4">PA3</text>
<text x="147.4" y="80.9">PA2</text>
<text x="33" y="120.3">OSC_OUT</text>
<text x="80.7" y="120.3">OSC_IN</text>
<text x="96.5" y="120.3">RESET 4</text>
<text x="133.3" y="120.3">PA0</text>
<text x="133.3" y="122.8">PA1</text>
<text x="133.3" y="125.4">PA2</text>
<text x="95.2" y="130.5">OSC_IN</text>
<text x="133.3" y="130.5">PA4</text>
<text x="133.3" y="127.9">PA3</text>
<text x="94" y="133">OSC_OUT 3</text>
<text x="133.3" y="135.5">PA6</text>
<text x="133.3" y="133">PA5</text>
<text x="96.5" y="140.6">PB1</text>
<text x="96.5" y="138.1">PB0</text>
<text x="96.5" y="143.2">PB3</text>
<text x="133.3" y="140.6">PA8</text>
<text x="133.3" y="138.1">PA7</text>
<text x="133.3" y="143.2">PA9</text>
<text x="96.5" y="145.7">PB4</text>
<text x="96.5" y="148.2">PB5</text>
<text x="133.3" y="148.2">PA11</text>
<text x="133.3" y="145.7">PA10</text>
<text x="96.5" y="153.3">PB7</text>
<text x="96.5" y="150.8">PB6</text>
<text x="133.3" y="155.9">PA14</text>
<text x="133.3" y="150.8">PA12</text>
<text x="133.3" y="153.3">PA13</text>
<text x="133.3" y="158.4">PA15</text>
<text x="82.4" y="164.8">PB0</text>
<text x="147.3" y="172.4">RESET</text>
<text x="104.2" y="201.6">PA13</text>
<text x="127" y="201.6">PA14</text>
<text x="104.2" y="204.1">PA11</text>
<text x="105.4" y="209.2">PB1</text>
<text x="105.4" y="206.7">PA9</text>
<text x="127" y="206.7">PA10</text>
<text x="127" y="209.2">PA8</text>
<text x="127" y="204.1">PA12</text>
<text x="105.4" y="211.7">PA7</text>
<text x="105.4" y="214.3">PA5</text>
<text x="126.9" y="211.7">PB0</text>
<text x="127" y="214.3">PA6</text>
<text x="105.4" y="221.9">PB7</text>
<text x="105.4" y="219.4">PA1</text>
<text x="105.4" y="216.8">PA3</text>
<text x="127" y="221.9">PA0</text>
<text x="127" y="219.4">PA2</text>
<text x="127" y="216.8">PA4</text>
<text x="105.4" y="227">PB3</text>
<text x="105.4" y="224.4">PB5</text>
<text x="126.9" y="227">PB4</text>
<text x="126.9" y="224.4">PB6</text>
<text x="102.9" y="232.1">OSC_IN</text>
<text x="103.3" y="229.5">RESET</text>
<text x="124.7" y="232.1">OSC_OUT</text>
<text x="125.8" y="229.5">PA15</text>
<text x="147.4" y="230.8">PA13</text>
<text x="147.4" y="233.3">PA14</text>
</g>
</svg>
